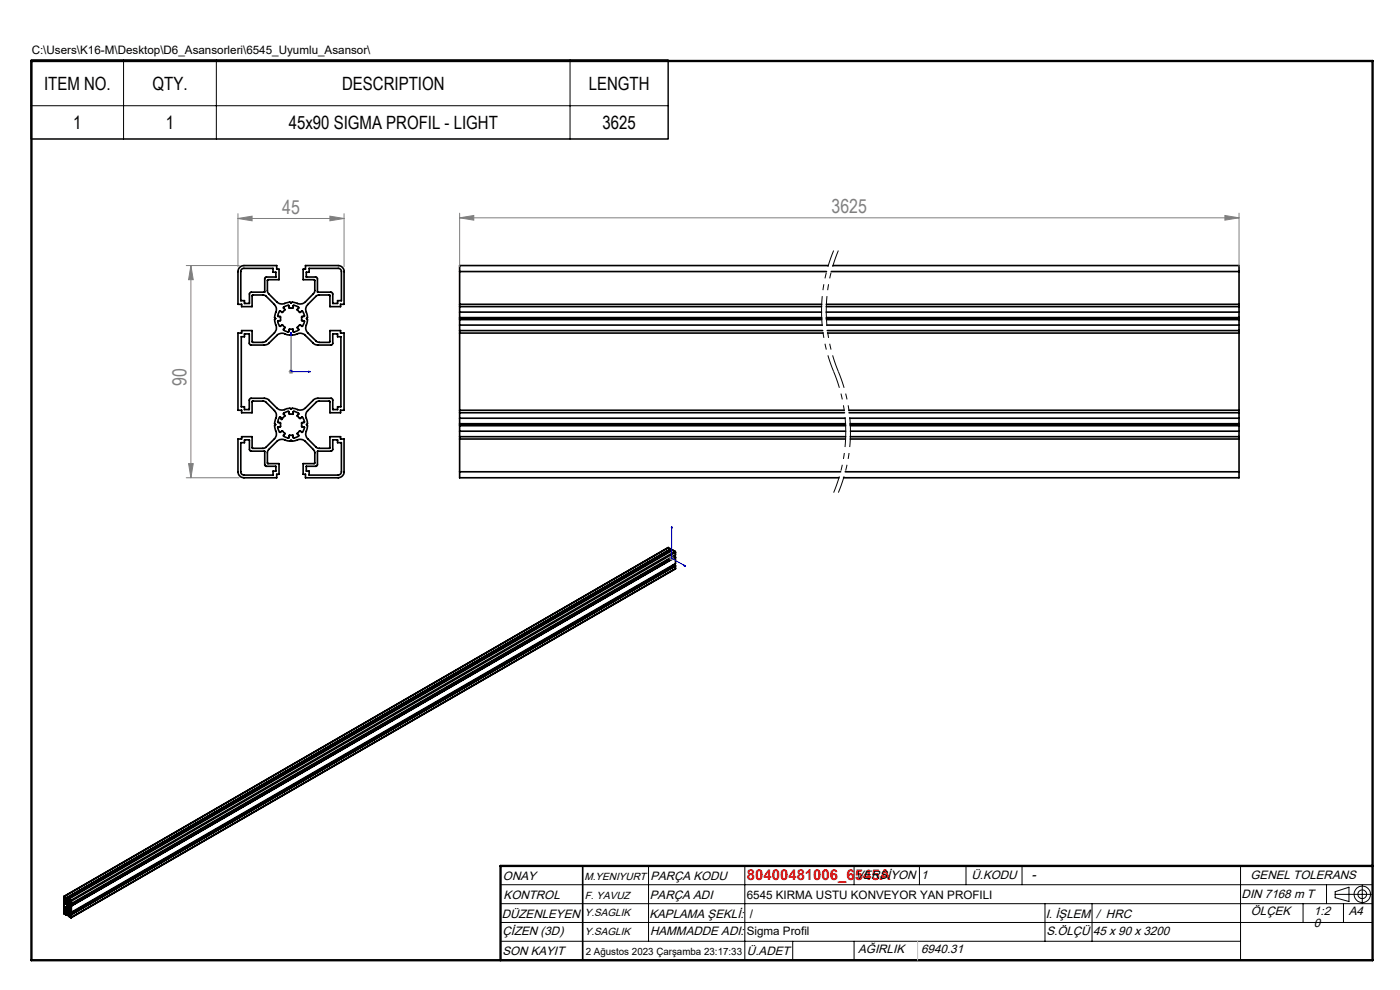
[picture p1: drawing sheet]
<svg xmlns="http://www.w3.org/2000/svg" width="297mm" height="210mm" viewBox="0 0 297 210" stroke-linecap="round" stroke-linejoin="round" font-family="sans-serif">
<g fill="none" stroke="#000" stroke-width=".21">
<path d="M6.6 12.7h135.1v16.8h-135.1zM26.2 12.7v16.8M45.9 12.7v16.8M120.9 12.7v16.8M6.6 22.4h135.1M106.2 187.7h185M106.2 191.7h185M106.2 195.7h185M106.2 199.7h157M137.6 183.7v16M158 183.7v20M168.2 199.7v4"/>
<path d="M181.2 183.7v4M181.2 199.7v4M195.1 183.7v4M204.9 183.7v4M216.8 183.7v4M221.7 191.7v8M231.7 191.7v8M263.2 183.7v20M276.4 191.7v4M281.4 187.7v4M283.2 189.7h7.8M283.2 189.2l3-1v3l-3-.8z"/>
<path d="M285 191.7v4M289 187.8v3.8"/>
<circle cx="289" cy="189.7" r=".93"/>
<circle cx="289" cy="189.7" r="1.74"/>
</g>
<g fill="none" stroke="#000" stroke-width=".35">
<path d="M50.7 56.9l.3-.4 .8-.2h6.9v.8h.5v2.2l-2.4 .1-.1 2.4 .2 .5 2 1.9a3.2 3.2 0 0 0 2.5-.1l.3 .2 .3-.2 1 .2a1.57 1.57 0 0 0 1.8-.2l1.8-1.9 .2-.5-.1-2.3-2.4-.1v-2.2h.5v-.8h7l.8 .4 .4 .7v7.1h-.8v.5h-2.2v-2.4h-2.5l-.3 .1-2 2.1a2.26 2.26 0 0 0 0 2.1v.5l-.2 .2a1.16 1.16 0 0 1 0 1.2 1.51 1.51 0 0 0 .3 1.8l1.9 1.9 .5 .1 2.3-.1v-2.4h2.2v.6h.8v16.3h-.8v.6h-2.2v-2.4l-2.5-.1-.3 .1-2 2a2.66 2.66 0 0 0 0 2.4v.3l-.2 .2 .2 .2-.1 .9a1.49 1.49 0 0 0 .2 1.9l1.9 1.9 .3 .1h2.5v-2.5h2.2v.5h.8v7a1.26 1.26 0 0 1-1.2 1.2h-7v-.7h-.5v-2.3h2.4l.1-2.4-.2-.4-2-2a3.2 3.2 0 0 0-2.5 .1l-.4-.2-.2 .2-1-.2a1.57 1.57 0 0 0-1.8 .2l-1.8 1.8-.2 .5 .1 2.4h2.4v2.3h-.5v.7h-6.9a1.33 1.33 0 0 1-1.3-1.2v-7h.8v-.5h2.2l.1 2.5h2.4l.3-.1 1.9-1.9a2.39 2.39 0 0 0 .1-2.5l-.1-.3 .3-.2-.3-.2 .2-.9a1.62 1.62 0 0 0-.2-1.9l-1.9-1.9-.3-.1h-2.4l-.1 2.5h-2.2v-.6h-.8v-16.3h.8v-.6h2.2v2.5h2.3l.5-.1 2-2.1a2.51 2.51 0 0 0 0-2.3l-.1-.3 .3-.2-.3-.2 .2-.9a1.62 1.62 0 0 0-.2-1.9l-1.9-1.9-.3-.1h-2.4l-.1 2.4h-2.2v-.5h-.8v-6.9zM51.3 57.1l.3-.2h6.3v.8h.6v1.1h-2.2l-.1 .2v2.9l-3.1 .1-.2 .3v2l-1 .1v-.6h-.8v-6.3zM65.6 56.9h6.2a.66 .66 0 0 1 .6 .7v6.2h-.8v.6h-1v-2l-.2-.4h-3l-.2-3.1-2.2-.1v-1.1h.6zM97.5 57.6h77.8M97.5 57.6v7.4M175.7 56.3h-78.2v1.3M176.4 57.6h86.5M176.7 56.3h86.2v1.3M262.9 57.6v7.4M51.2 71.4h.7v-.6h1v2l.2 .3 3.1 .1 .7-.3 1.8-1.8a1.93 1.93 0 0 1 2.4-.1l.4 .1 .2-.2a1.23 1.23 0 0 0 1.4-.1 1.55 1.55 0 0 1 1.7 .3l1.8 1.8 .7 .3 3.2-.1 .1-2.3h1v.6h.7v14.9h-.7v.6h-1l-.1-2.3-3.2-.1-.7 .2-1.8 1.9a2.08 2.08 0 0 1-2.4 .1l-.4-.1-.3 .2-.2-.2-.7 .1a1.67 1.67 0 0 1-2.1-.1l-1.8-1.9-.7-.2-3.1 .1-.2 .3-.1 2h-.9v-.6h-.7zM59.3 66h.2l.4 .3 .5-.6-.3-.3a.87 .87 0 0 1 1.1-.6l.1 .6h.8l.1-.5a.99 .99 0 0 1 1.2 .5l-.4 .3 .6 .6 .4-.3a1.18 1.18 0 0 1 .5 1.1h-.4l-.1 .2v.7h.5a1.11 1.11 0 0 1-.5 1.2l-.3-.3-.2 .1-.5 .5 .4 .3a1.11 1.11 0 0 1-1.2 .5l-.1-.5h-.7l-.1 .5a1.01 1.01 0 0 1-1.2-.4l.3-.5-.5-.5-.4 .3a1.04 1.04 0 0 1-.5-1.2h.5v-.8l-.6-.1zM97.5 69v1.1"/>
<path d="M97.5 65v1.2M97.5 67.8v1.2M97.5 66.2v1.2M97.5 64.5h76.8M97.5 65h76.8M97.5 70.1h77M97.5 70.7h77.1M97.5 69h76.9M97.5 66.2h76.8M97.5 67.8h76.8M97.5 67.6h76.8M97.5 67.4h76.8"/>
<path d="M97.5 67.4v.4M97.5 70.1v17.5M175.3 66.2h87.6M175.3 64.5h87.6M175.3 65h87.6M175.3 67.6h87.6M175.3 67.4h87.6M175.3 67.8h87.6M175.4 69h87.5M175.5 70.1h87.4M175.6 70.7h87.3M262.9 69v1.1"/>
<path d="M262.9 65v1.2M262.9 67.8v1.2M262.9 66.2v1.2M262.9 67.4v.4M262.9 70.1v17.5M51.1 93.9h.8v-.6h1l.1 2.3 3.1 .1 .1 3 .2 .2h2.1v1h-.6v.9h-6.1a.66 .66 0 0 1-.7-.7zM59.3 88.5h.2l.3 .3-.2 .1 .2 .1 .6-.7-.3-.5a1.21 1.21 0 0 1 1.2-.5l.1 .6h.7l.1-.6h.4l.8 .4-.4 .5 .6 .6 .4-.3a1.11 1.11 0 0 1 .5 1.1l-.5 .1v.8h.5a1.03 1.03 0 0 1-.5 1.2l-.4-.3-.6 .6 .4 .3a.99 .99 0 0 1-1.2 .5l-.1-.5h-.7l-.2 .6a1.18 1.18 0 0 1-1.1-.6l.3-.4-.4-.4-.2-.1-.3 .3a1.08 1.08 0 0 1-.5-1.2h.5v-.8l-.6-.1zM67.3 95.7l3.1-.1 .2-.3v-2h1v.6h.8v6.2a.73 .73 0 0 1-.6 .7h-6.2v-.9h-.6v-1l2.2-.1zM97.5 91.5v1.1M97.5 87.6v1.1M97.5 90.3v1.2M97.5 88.7v1.2"/>
<path d="M97.5 87h81.6M97.5 87.6h81.6M97.5 92.6h81.9M97.5 93.1h81.9M97.5 91.5h81.9M97.5 88.7h81.8M97.5 90.3h81.9M97.5 90.1h81.9M97.5 89.9h81.9M97.5 89.9v.4M97.5 92.6v7.5M180.1 87h82.8"/>
<path d="M180.1 87.6h82.8M180.3 88.7h82.6M180.3 89.9h82.6M180.4 92.6h82.5M180.4 93.1h82.5M180.4 90.3h82.5M180.4 90.1h82.5M180.4 91.5h82.5M262.9 91.5v1.1M262.9 87.6v1.1M262.9 90.3v1.2M262.9 88.7v1.2"/>
<path d="M262.9 89.9v.4M262.9 92.6v7.5M97.5 100.1v1.2h80.5M97.5 100.1h80.8M141.7 116.2h.1M141.7 116.2l-128.1 73.9M141.8 116.2l.5 .2M141.8 116.2l-128.2 74M142.1 116.8l.1 .1M142.2 116.9l-128.2 74M142.2 116.9v.1M142.3 116.4l-128.2 74.1"/>
<path d="M142.3 116.4v.3l-128.2 74M142.8 118l.1 .1M142.8 119.8l.1 .1M142.9 118.1h.1M142.9 119.9v.1M142.9 118.1l-128.2 74M142.9 119.9l-128.2 74M143.2 117l.1 .1M143.2 117l-128.1 74M143.2 117l-.5-.3-128.1 74M143.3 118.1l-128.2 74.1M143.3 118.1v.1"/>
<path d="M143.3 120h.1M143.3 118.1l-.2-.1-128.2 74M143.3 120l-128.2 74M143.3 120l-.2-.1-128.2 74M143.3 117.1l-128.2 74v-.1M143.3 117.1v.6l-128.2 74M143.3 118.2v1.3l-128.2 74M143.3 118.2l-128.2 74M179.3 100.1h83.6M262.9 100.1v1.2h-83.9M143.3 120.6v.1M143.3 120.6l-128.2 74.1"/>
<path d="M143.3 120v.6M13.5 193.1l.1 .7 .5 .3M13.5 191.3v1.3l.3 .2M13.5 193.1h.1M13.5 191.3h.1M13.5 193.1l.5-.2-.4 .2M13.6 193.2h.1M13.6 193.7v.1M13.6 190.7h.1M13.6 190.2v.5M13.6 190.8h.1M13.6 193.2v.5"/>
<path d="M13.6 193.1l.2 .1M13.6 191.3l.2 .1M13.6 190.8l.2 .2M13.6 192.6h.1M13.6 190.7l.1 .1M13.6 190.2v.6M13.6 190.2h.1M13.6 190.2l.5 .3M13.6 193.8l.5 .2M13.7 193.2h.1M13.7 190.8h.1M13.7 191.4l-.1 1.2"/>
<path d="M13.7 192.6h.1M13.7 192.6v.1M13.7 191.4h.1M13.7 192.7h.1M13.7 192.5h.1M13.7 191.5l.1 .1M13.7 192.5l.9-.5-1 .6M13.7 190.7l.1 .3M13.7 191.4l.1 .1M13.7 192.5l.1 .3M13.7 190.7v.1M13.8 193.4l.3-.2-.1 .3"/>
<path d="M13.8 192.6h.1M13.8 191.5h.1M13.8 190.7h.1M13.8 191.6l.5 .1M13.8 190.7h-.1M13.8 190.7l.1 .1M13.8 193.2v.2M13.8 193.4l.1 .1M13.8 192.6l.1 .1M13.8 191.5l.1 .2M13.8 193.4l.1 .2M13.8 192.5l.1 .1"/>
<path d="M13.9 193.5l-.3 .2M13.9 193.5h.1M13.9 192.7l.3 .5M13.9 191.7h.1M13.9 190.8l.2 .5M13.9 193.8l.2 .1M13.9 193.6h.1M13.9 192.6l.1 .1M13.9 190.8h.1M13.9 190.6h.1M13.9 190.6v.2M13.9 193.6v.2"/>
<path d="M13.9 192.7l-.1 .1M13.9 190.6l-.1 .1M13.9 193.6l-.3 .2M14 190.6h.1M14 190.8v.1M14 193.8h.1M14 190.6l.1 .1M14 190.9l.1 .2M14 193.8l.1 .1M14 192.7l.1 .2M14 191l-.4 .3M14 191l-.5 .3"/>
<path d="M14.1 191.4v.2l-.1 .1M14.1 190.5l-.4 .2M14.1 190.5v.1M14.1 191.3h.1M14.1 190.5h.1M14.1 190.5l-.1 .1M14.1 190.5l-.5 .2M14.1 191.1l.2 .1M14.1 193.9h.1M14.1 192.9l.2 .1M14.1 190.6h.1M14.1 193.9v.1"/>
<path d="M14.1 190.5l128.2-74-128.2 74M14.1 191.2l-.3 .2M14.1 193l-.3 .2M14.1 191.4l-.3 .1M14.1 191.5l-.2 .2M14.1 193.4l-.2 .1M14.1 193.2l-.3 .2M14.1 191.4h.1M14.1 191.4l.1 .1M14.1 193.2h.1M14.1 193.2l.1 .1M14.1 190.5v.2"/>
<path d="M14.1 193.9v.2M14.1 194.1h.1M14.1 190.7l-.3 .3M14.2 193.1h.1M14.2 191.3h.1M14.2 191.3h-.1M14.2 191.3v.1M14.2 191.4h.1M14.2 191.5h.1M14.2 193.1l-.1 .1M14.2 193.2h.1M14.2 193.2v.1"/>
<path d="M14.2 193.3h.1M14.2 191.3l-.1 .1M14.2 193.5l-.2 .1M14.2 191.2h.1M14.2 191.5l.1 .1M14.2 191.6h.1M14.2 191.6l.1 .1M14.2 193.3l.1 .1M14.2 193.5h.1M14.2 191.2l.1 .1M14.3 191.2h.1M14.3 193.5v.1"/>
<path d="M14.3 193.5l-.3 .1M14.3 191.3h.1M14.3 191.3h-.1M14.3 191.6h.1M14.3 193h.1M14.3 191.7v.1M14.3 193.1h.1M14.3 193.4h.1M14.3 191.6h-.1M14.3 193.4l-.1 .1M14.3 191.7h.1M14.3 193.5h.1"/>
<path d="M14.3 193.6l.3 .1 .1 .5M14.3 193.6h.1M14.3 191.8l.3 .1M14.3 191.8h.1M14.3 191.2l-.2 .1M14.3 191.2l-.1 .1M14.3 193.1h-.1M14.3 191.2v.1M14.3 193v.1M14.3 193.1l-.1 .1M14.4 191.2v.1M14.4 191.7h.1"/>
<path d="M14.4 191.3h.1M14.4 193v.1M14.4 193.1h.1M14.4 193.5h.1M14.4 193.6h.1M14.4 193l-.1 .1M14.4 191.2l-.2 .1M14.4 193.5v.1M14.4 193.6l-.4 .2M14.4 191.3l-.2 .1M14.4 191.7l.1 .1M14.4 193.1l.1 .1"/>
<path d="M14.4 193.1l-.2 .2M14.4 191.4h.1M14.4 193.1h.3M14.4 193.2l.1 .1M14.4 193.2h.1M14.4 193.2l-.2 .1M14.4 191.4l-.2 .1M14.4 193.5l.1 .1M14.5 191.7v.1M14.5 191.7h-.1M14.5 191.7h.1M14.5 191.3v.1"/>
<path d="M14.5 193.6h.1M14.5 193.5h-.1M14.5 193.5v.1M14.5 193.2h-.1M14.5 191.8h.1M14.5 191.4l-.2 .2M14.5 193.3l-.2 .1M14.5 191.3l-.3 .2M14.5 193.2l-.3 .1M14.5 191.6h.1M14.5 191.5v.1M14.5 191.5h.1"/>
<path d="M14.5 191.4v.1M14.5 191.4h.1M14.5 193.5h.1M14.5 193.4v.1M14.5 193.4h.1M14.5 193.3v.1M14.5 193.3h.1M14.5 191.5l-.2 .2M14.5 193.4l-.2 .1M14.5 193.7l-.4 .2M14.5 191.6l-.1 .1M14.5 191.4l-.3 .2"/>
<path d="M14.5 193.3l-.3 .2M14.5 191.6v.1M14.5 194.1l.1 .2M14.5 194.1l.2 .1M14.5 190.8l-.4 .3M14.5 193.5l-.5 .3M14.6 191.5v.1M14.6 191.6h.1M14.6 191.7h.1M14.6 191.7v.2M14.6 193.3v.2M14.6 193.5h.1"/>
<path d="M14.6 193.5v.1M14.6 193.6v.1M14.6 190.9h.1M14.6 194.2h.1M14.6 190.7l.1 .3M14.6 190.7v.2M14.6 191.6v.1M14.6 194.2v.2l.5 .3M14.6 190.7l.5 .3M14.6 190.8h.1M14.6 190.9l.1 .1M14.6 194.2l.1 .1"/>
<path d="M14.6 194.3h.1M14.6 190.9l.1-.1-.1 .1M14.6 191.9l.1 .2M14.6 193.7l.1 .2M14.6 194.3l.5 .3M14.6 190.8l.5 .2M14.6 193.8l-.5 .3M14.6 191l-.3 .2M14.6 194.2v.1M14.7 191h.1M14.7 194.2h.1M14.7 193.1h.1"/>
<path d="M14.7 192.1v.1M14.7 191l-.3 .2M14.7 191l-.4 .2M14.7 194.2l-.1 .1M14.7 191v.2l-.3 .1M14.7 191.3l.2 .1M14.7 192.1h.1M14.7 193.9v.1M14.7 191.1l-.3 .2M14.7 192.2l.3 .1M14.7 191.3h.1M14.7 194h.1"/>
<path d="M14.7 194.2v.1M14.7 192.1l.2 .1M14.7 194l.2 .1M14.7 193.1l.2 .1M14.7 191v.3M14.7 194v.2M14.7 192.2l-.8 .4M14.8 191.4l-.2 .1M14.8 193.2l-.2 .1M14.9 190.9l-.2 .1M14.9 192.2l-.9 .5M14.9 191h-.2"/>
<path d="M14.9 191.4h.1M14.9 192.2h.1M14.9 193.2v.1M14.9 193.2l-.2-.1-.1 .2M14.9 194.1h.1M14.9 193.2h.1M14.9 193.2h.2h-.1M14.9 192l.2 .1v1.5M14.9 193.9h.2v.7M14.9 191.4v.2l.2 .1M14.9 192v.2M14.9 193.3l.2 .3"/>
<path d="M14.9 193.9v.2M14.9 191.4l-.3 .3M14.9 193.2l-.3 .3M14.9 193.9l-.4 .2M14.9 191.5l-.3 .2M14.9 192l-.2 .1M14.9 193.3l-.3 .3M14.9 194.1l-.2 .1M15 193.4h.1M15 192.1h.1M15 191.6h.1M15 193.9h.1"/>
<path d="M15 194.1h.1l-.4 .2M15 193.4l.1 .1M15 191.4v.2M15 192.1v.2M15 193.2v.2M15 193.9v.2M15 192.1l.1 .1M15 193.4h.1l-.5 .3M15 193.9v.1M15 191.7l-.4 .2M15 194h.1M15 194l.1 .1"/>
<path d="M15.1 191.1l-.5 .4M15.1 191v.7M15.1 192.2l-.1 .1M15.1 191.6h.1M15.1 194.6h.1M15.1 194.1h.1M15.1 191.7h.1M15.1 194h.1M15.1 191.5l-.1 .1M15.1 192.9l-.4 .2M15.1 192.6l-.7 .4M15.1 192.6l-.8 .4"/>
<path d="M15.1 194.1l-.5 .2M15.1 191.3l-.1 .1M15.1 191.3l-.2 .1M15.1 191.1l-.4 .2M15.1 192.7l-.7 .4M15.1 192.5l-.8 .5M15.1 192.4l-1 .5M15.1 194.6v.1M15.1 193.5v.1M123.6 183.7v20M106.2 203.7h185"/>
</g>
<path d="M6.7 12.9h284.5v190.8h-284.5zM291.2 183.7h-185v20" fill="none" stroke="#000" stroke-width=".5"/>
<path d="M194.7 199.7v4" fill="none" stroke="#c0c0c0" stroke-width=".21"/>
<path d="M176.9 53.1a33.4 33.4 0 0 0 0 25.7M177.9 53.1a33.4 33.4 0 0 0 0 25.7M176.9 78.8a33.4 33.4 0 0 1 0 25.7M177.9 78.8a33.4 33.4 0 0 1 0 25.7" fill="none" stroke="#000" stroke-width=".21" stroke-dasharray="6.3 1.3 1.3 1.3 1.3 1.3" stroke-dashoffset="2.7" stroke-linecap="butt"/>
<path d="M61.7 70.5l.1 .4h-.2zM61.7 70.5v8.3h4.2M65.5 78.7l.4 .1-.4 .1zM142.5 111.6l.1 .4-.2-.1zM142.5 111.6v6.8l3 1.7M145.1 119.9l.4 .2-.4-.1z" fill="none" stroke="#00f" stroke-width=".21"/>
<g fill="none" stroke="#808080" stroke-width=".21">
<path d="M39.5 56.3h11.3M40.5 56.3v45M40.5 56.3l.5 3h-1zM50.5 46.3l3-.4v.9zM50.5 45.3v11.3M50.5 46.3h22.5M70 45.9l3 .4-3 .5zM73 45.3v11.3M97.5 46.2l3-.5v1zM97.5 45.2v11.4M97.5 46.2h165.4M259.9 45.7l3 .5-3 .5z"/>
<path d="M262.9 45.2v11.4M61.2 78.8h1.1M61.4 78.5l.7 .7M61.7 78.3v1M62.1 78.5l-.7 .7M40 98.3h1l-.5 3zM39.5 101.3h11.3M142 118.4h1M142.1 118.1l.7 .7M142.5 117.9v1M142.8 118.1l-.7 .7"/>
</g>
<path d="M145.1 119.9l.4 .2-.4-.1zM142.5 111.6l.1 .4-.2-.1zM65.5 78.7l.4 .1-.4 .1zM61.7 70.5l.1 .4h-.2z" fill="#00f"/>
<g fill="#808080">
<path d="M259.9 45.7l3 .5-3 .5zM97.5 46.2l3-.5v1z"/>
<path d="M50.5 46.3l3-.4v.9zM70 45.9l3 .4-3 .5z"/>
<path d="M40.5 56.3l.5 3h-1zM40 98.3h1l-.5 3z"/>
</g>
<g font-size="4.1" fill="#808080">
<text x="59.9" y="45.4">45</text>
<text x="176.4" y="45.3">3625</text>
<text x="39.6" y="81.9" transform="rotate(-90 39.6 81.9)">90</text>
</g>
<g font-size="3.9">
<text x="9.4" y="19">ITEM NO.</text>
<text x="32.4" y="19">QTY.</text>
<text x="72.6" y="19">DESCRIPTION</text>
<text x="124.9" y="19">LENGTH</text>
<text x="15.6" y="27.4">1</text>
<text x="35.2" y="27.4">1</text>
<text x="61.3" y="27.4">45x90 SIGMA PROFIL - LIGHT</text>
<text x="127.8" y="27.4">3625</text>
</g>
<text font-size="3.2" fill="#f00" x="158.4" y="186.7">80400481006_6545A</text>
<text font-size="2.8" x="218.8" y="186.4">-</text>
<g font-size="2.6">
<text x="106.7" y="186.7">ONAY</text>
<text x="106.8" y="190.6">KONTROL</text>
<text x="137.9" y="190.6">PARÇA ADI</text>
<text x="138" y="186.7">PARÇA KODU</text>
<text x="181.5" y="186.4">VERSİYON</text>
<text x="195.4" y="186.4">1</text>
<text x="206.1" y="186.4">Ü.KODU</text>
<text x="263.4" y="190.5">DIN 7168 m T</text>
<text x="265.3" y="186.4">GENEL TOLERANS</text>
<text x="106.4" y="194.8">DÜZENLEYEN</text>
<text x="137.8" y="194.8">KAPLAMA ŞEKLİ:</text>
<text x="221.8" y="194.8">I. İŞLEM</text>
<text x="232.6" y="194.8">/ HRC</text>
<text x="265.4" y="194.2">ÖLÇEK</text>
<text x="278.8" y="194.2">1:2</text>
<text x="278.8" y="196.6">0</text>
<text x="286.1" y="194.2">A4</text>
<text x="106.6" y="198.4">ÇİZEN (3D)</text>
<text x="106.6" y="202.6">SON KAYIT</text>
<text x="137.9" y="198.4">HAMMADDE ADI:</text>
<text x="158.5" y="202.6">Ü.ADET</text>
<text x="182.1" y="202.2">AĞIRLIK</text>
<text x="195.4" y="202.2">6940.31</text>
<text x="222" y="198.3">S.ÖLÇÜ</text>
<text x="231.9" y="198.3">45 x 90 x 3200</text>
</g>
<g font-size="2.5">
<text x="6.7" y="11.5">C:\Users\K16-M\Desktop\D6_Asansorleri\6545_Uyumlu_Asansor\</text>
<text x="158.4" y="190.6">6545 KIRMA USTU KONVEYOR YAN PROFILI</text>
<text x="159.1" y="194.8">/</text>
<text x="158.4" y="198.4">Sigma Profil</text>
</g>
<g font-size="2.2">
<text x="124" y="186.7">M.YENIYURT</text>
<text x="124.1" y="190.6">F. YAVUZ</text>
<text x="124.1" y="194.3">Y.SAGLIK</text>
<text x="124.1" y="198.4">Y.SAGLIK</text>
</g>
<text font-size="2.1" x="124.3" y="202.6">2 Ağustos 2023 Çarşamba 23:17:33</text>
</svg>
